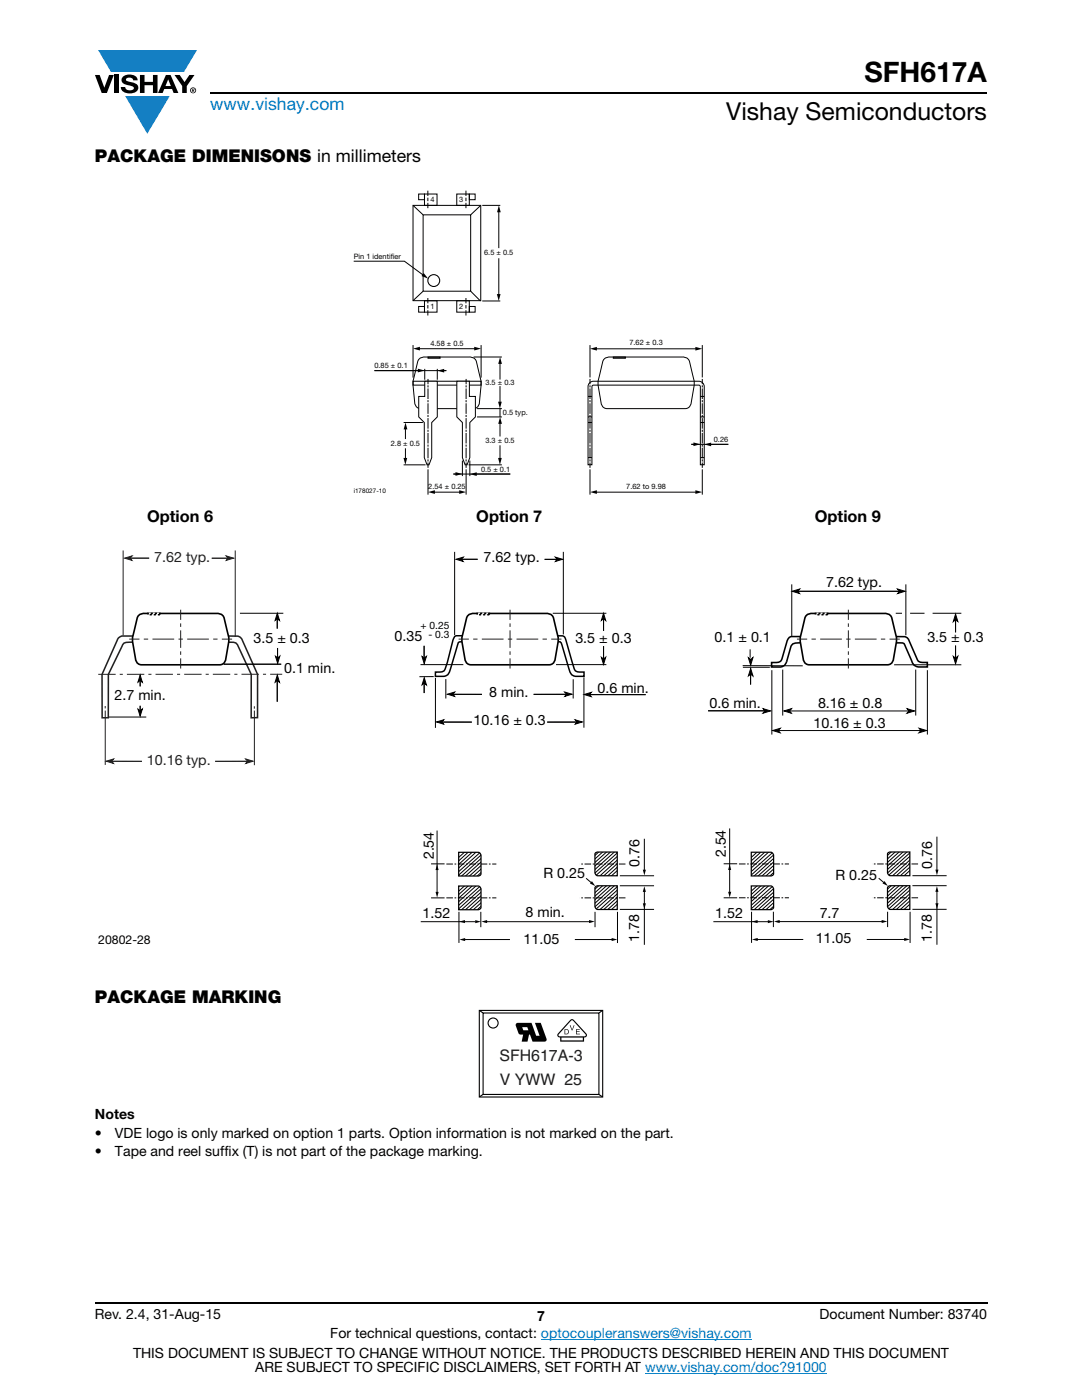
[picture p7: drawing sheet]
<svg xmlns="http://www.w3.org/2000/svg" width="216mm" height="279mm" viewBox="0 0 216 279" stroke-linecap="round" stroke-linejoin="round" font-family="sans-serif">
<g fill="#147fc3">
<path d="M19.6 10h19.7l-2.6 4.3h-1.1h-13.5z"/>
<path d="M25 19.2h8.9l-4.5 7.5z"/>
</g>
<g fill="#000">
<path d="M18.9 15h1l.9 2.5 1-2.5h.9l-1.4 3.6h-1zM22.9 15h.9v3.6h-.9zM24.6 15.3a2.1 2.1 0 0 1 2.8 .3l.1 .4h-.9a.79 .79 0 0 0-.7-.5 .79 .79 0 0 0-.8 .4l.3 .3 1 .2a1.08 1.08 0 0 1 1.2 1 1.08 1.08 0 0 1-1.1 1.2 1.73 1.73 0 0 1-2.4-1.2h.9a.96 .96 0 0 0 .8 .6 .96 .96 0 0 0 .9-.4 1.31 1.31 0 0 0-1.2-.6 1.03 1.03 0 0 1-1.1-.6 1.03 1.03 0 0 1 .2-1.1zM27.9 15h.9v1.3h1.7v-1.3h.9v3.6h-.9v-1.6h-1.7v1.6h-.9zM34.8 15h1.1l.9 1.4 1-1.4h1l-1.5 2.2v1.4h-.9v-1.4z"/>
<path d="M33.6 15.9l.5 1.3h-1.1zM33.1 15l-1.6 3.6h1l.3-.8h1.5l.3 .8h1l-1.6-3.6z"/>
<path d="M38.4 17.8h.2v.2h-.2zM38.3 17.7v.7h.1v-.3l.4 .3-.2-.3 .2-.2-.1-.2z"/>
<path d="M38.1 18a.46 .46 0 0 1 .9 0 .46 .46 0 0 1-.9 0zM37.9 18a.6 .6 0 0 0 1.2 0 .6 .6 0 0 0-1.2 0z"/>
</g>
<path d="M42 18.6h155M18.9 260h178.1" fill="none" stroke="#000" stroke-width=".36"/>
<path d="M107.9 267.3h42.1M128.7 274h36.3" fill="none" stroke="#007ec4" stroke-width=".2"/>
<path d="M70.6 38.1h74.7v60.6h-74.7z" fill="#fff"/>
<g fill="none" stroke="#000" stroke-width=".2">
<path d="M83.5 38.7h1.2v1.2h-1.2zM84.7 38.7h2.5v2.3h-2.5zM85.4 38.1v1M91.1 38.7h2.5v2.3h-2.5zM93 38.1v1M93.6 38.7h1.2v1.2h-1.2zM70.6 52.1h10.1l3.8 2.9M82.4 41h13.5v19h-13.5zM82.4 41l2 1.9M84.4 42.9h9.5v15.2h-9.5zM84.4 58.1l-2 1.9M85.4 40.5v1"/>
<path d="M85.4 59.5v1M93 40.5v1M93 59.5v1M93.9 58.1l2 2M95.9 41l-2 1.9M96.2 41h3.6M99.5 42.1v7.4M99.5 51.5v7.4M82.4 76.1h13.6v.8h-13.6zM83.5 61.2h1.2v1.1h-1.2zM83.6 71.7l.3-.3 .7-.1h9.2a1.45 1.45 0 0 1 1.4 1.6l.8 3.2-.4 4.5a1.18 1.18 0 0 1-1.1 1h-10.6a1.19 1.19 0 0 1-1.1-1.1l-.4-4.4zM84.7 60h2.5v2.3h-2.5z"/>
<path d="M85.4 61.9v1.1M91.1 60h2.5v2.3h-2.5zM93 61.9v1.1M93.6 61.2h1.2v1.1h-1.2zM96.2 60.1h3.6M117.5 76.5l.6-.4h.3h21a1.08 1.08 0 0 1 1.1 1.1v15.6h-.8v-15.6l-.3-.3h-21.1l-.2 .3v15.6h-.8v-15.6zM117.7 68.9v6.4M117.7 75.6v1.1M118.9 69.6h20.1M120.5 71.7l.3-.3 .7-.1h14.9a1.45 1.45 0 0 1 1.4 1.6l.7 3.2v.8l-.6 3.7a1.18 1.18 0 0 1-1.1 1h-15.7a1.19 1.19 0 0 1-1.1-1.1l-.7-3.6v-.8zM122.4 71.2h2.4v.3h-2.4zM140.1 75.6v1.1"/>
<path d="M140.1 68.9v6.4M117.7 92.3v1.1M117.7 93.7v5M118.9 98.2h20.1M137.9 88.7h.7M140.1 93.7v5M140.1 92.3v1.1M145.3 88.7h-5.6"/>
</g>
<path d="M85.4 39.5v.8M93 39.5v.8M85.4 61.6v-.9M93 61.6v-.9" fill="none" stroke="#000" stroke-width=".2" stroke-dasharray=".7 .3" stroke-linecap="butt"/>
<g fill="none" stroke="#000" stroke-width=".21">
<path d="M117.3 79.1h.8M139.7 79.1h.8M117.3 83.2h.8M117.3 84.3h.8M117.3 91.3h.8M139.7 83.2h.8M139.7 84.3h.8M139.7 91.3h.8"/>
<circle cx="86.6" cy="56" r="1.18"/>
</g>
<path d="M84.6 54.5l.8 1.1-1.3-.5zM99.5 41l.4 1.4h-.7zM99.1 58.7h.8l-.4 1.4zM117.7 69.6l1.4-.4v.8zM138.8 69.2l1.3 .4-1.3 .4zM117.7 98.2l1.4-.4v.8zM137.9 88.7h1.8zM138.4 88.3l1.3 .4-1.3 .3zM138.8 97.8l1.3 .4-1.3 .4zM140.5 88.7l1.4-.4v.8z" fill="#000"/>
<path d="M117.7 76.9v.5M140.1 76.9v.5" fill="none" stroke="#000" stroke-width=".2" stroke-dasharray=".4 .2" stroke-linecap="butt"/>
<path d="M117.7 77.5v14.7M140.1 77.5v14.7" fill="none" stroke="#000" stroke-width=".2" stroke-dasharray="2.1 .2 .4 .2" stroke-linecap="butt"/>
<path d="M84.8 76.1h2.5v7.1l-1.2 1.1v7l-.5 1.5h-.4l-.5-1.5v-7l-1.1-1.1v-4.1h1.2z" fill="#fff"/>
<path d="M84.8 76.1h2.5v7.1l-1.2 1.1v7l-.5 1.5h-.4l-.5-1.5v-7l-1.1-1.1v-4.1h1.2z" fill="none" stroke="#000" stroke-width=".2"/>
<path d="M91.2 76.1h2.5v3h1.2v4.1l-1.2 1.1v7l-.5 1.5h-.4l-.5-1.5v-7l-1.1-1.1z" fill="#fff"/>
<g fill="none" stroke="#000" stroke-width=".2">
<path d="M74.7 74h12.6M82.4 68.9v6.5M83.5 69.6h11.4M84.8 73.6v2.2M85.4 71.2h2.4v.3h-2.4zM85.4 75.6v1.1M87.3 73.6v2.2M88.4 74h.7M91.2 76.1h2.5v3h1.2v4.1l-1.2 1.1v7l-.5 1.5h-.4l-.5-1.5v-7l-1.1-1.1zM93 75.6v1.1M94.5 71.2h5.6M96 68.9v6.5"/>
<path d="M99.8 72.4v3.3M99.8 77.1v3.3M80.5 84.3h3.9M80.5 92.8h4.4M80.9 85.4v2.2M80.9 89.5v2.1M85.4 92.3v1.1M85.4 93.7v5M86.5 98.2h5.4M90.5 94.6h.6M92.3 91.9v3.1M92.3 94.6h1.5"/>
<path d="M93 92.3v1.1M93 93.7v5M93.5 92.8h6.6M93.7 94.6h8.1M93.8 91.9v3.1M95.2 81.6h4.9M95.2 83.2h4.9M99.8 84.3v2.8M99.8 88.9v2.7M99.8 81.6v1.6"/>
</g>
<path d="M85.4 76.9v.5M93 76.9v.5" fill="none" stroke="#000" stroke-width=".2" stroke-dasharray=".4 .2" stroke-linecap="butt"/>
<path d="M85.4 77.5v14.7M93 77.5v14.7" fill="none" stroke="#000" stroke-width=".2" stroke-dasharray="2.1 .2 .4 .2" stroke-linecap="butt"/>
<g fill="#000">
<path d="M83.4 73.6l1.4 .4-1.4 .3zM82.4 69.6l1.4-.4v.7zM87.3 74l1.3-.4v.7zM87.3 74h1.8zM94.6 69.2l1.4 .4-1.4 .3zM99.8 71.2l.4 1.4h-.8zM80.9 84.3l.4 1.4h-.8zM80.5 91.4h.8l-.4 1.4zM85.4 98.2l1.4-.4v.8zM90.5 94.6h1.8zM90.9 94.2l1.4 .4-1.4 .4zM91.6 97.8l1.4 .4-1.4 .4z"/>
<path d="M93.7 94.6l1.4-.3v.7zM99.8 83.2l.4 1.4h-.8zM99.4 91.4h.7l-.3 1.4zM99.4 80.2h.7l-.3 1.3z"/>
</g>
<path d="M19.6 101.4h176.7v87.6h-176.7z" fill="#fff"/>
<g fill="none" stroke="#000" stroke-width=".2">
<path d="M86 179.2h2.7M86 172.4h2.7M87.2 165.8v12.6M92.7 176.8l-1.2 1.1M92.7 170l-1.2 1.2M93.5 170l-2 1.9M93.5 176.8l-2 1.8M94.3 170l-2.8 2.6M94.3 176.8l-2.8 2.5M95 170l-3.5 3.3M95 176.8l-3.5 3.2M95.9 170l-4.4 4"/>
<path d="M95.9 176.8l-4.4 3.9M96 179.4l-2.4 2.2M96 178.7l-3.2 2.9M96 178l-4 3.6M96 177.3l-4.5 4.1M96 174.1l-.8 .8M96 173.4l-1.6 1.5M96 172.7l-2.4 2.2M96 172l-3.2 2.9M96 171.3l-4 3.6M96 170.6l-4.5 4.1M117 175.3l1.1 .9"/>
<path d="M119.5 170l-.8 .8M119.5 176.7l-.8 .8M120.3 170l-1.6 1.5M120.3 176.7l-1.6 1.5M121.1 170l-2.4 2.2M121.1 176.7l-2.4 2.2M121.9 170l-3.2 2.9M121.9 176.7l-3.2 2.9M122.6 170l-3.9 3.6M122.6 176.7l-3.9 3.6M123.2 177.6l-4.4 4M123.2 178.3l-3.5 3.3"/>
<path d="M123.2 179l-2.8 2.6M123.2 179.8l-2 1.8M123.2 176.9l-4.5 4.1M123.2 173.7l-1.2 1.1M123.2 170.9l-4.4 3.9M123.2 171.6l-3.5 3.2M123.2 172.3l-2.8 2.5M123.2 173l-2 1.8M123.2 170.2l-4.5 4.1M123.7 176.8h6.8M123.7 174.8h6.8M128.6 167.4v6.3"/>
<path d="M128.6 177.6v11M91.6 182v6.2M92.4 187.5h30M95.9 182v3M96 180.8l-.8 .8M96 180.1l-1.6 1.5M96.6 183.9h21.4M118.7 182v3M123.2 182v6.2M123.2 180.4l-1.2 1.2M123.7 181.5h6.8"/>
</g>
<path d="M91.5 176.8l4.2 .1 .3 .5v3.7l-.2 .3-.3 .2h-4zM91.5 170.1l4.2 .1 .3 .5v3.7l-.2 .3-.3 .1h-4zM118.8 170.2l.4-.2h4v4.8l-4.2-.1-.3-.5v-3.7zM118.9 176.9l.3-.1h4v4.7l-4.2-.1-.3-.5v-3.7z" fill="none" stroke="#000" stroke-width=".24"/>
<path d="M89.1 179.2h9.9M89.1 172.4h9.9M124.8 172.4h-9.2M124.8 179.2h-9.2" fill="none" stroke="#000" stroke-width=".2" stroke-dasharray="1.3 .3 .3 .3" stroke-linecap="butt"/>
<path d="M86.9 178h.6l-.3 1.1zM87.2 172.5l.3 1.1h-.6zM118.1 175.9l.7 .9-1.1-.5zM128.3 173.6h.6l-.3 1.1zM128.6 176.9l.3 1.1h-.6zM91.7 187.5l1.1-.3v.6zM96 183.9l1.2-.3v.6zM117.5 183.6l1.2 .3-1.2 .3zM122 187.2l1.2 .3-1.2 .3zM128.3 180.3h.6l-.3 1.1z" fill="#000"/>
<path d="M101.8 186.9h12.9v1.4h-12.9z" fill="#fff"/>
<g fill="none" stroke="#000" stroke-width=".2">
<path d="M144.4 179.2h2.7M144.4 172.4h2.7M145.6 165.3v13.1M151.1 176.8l-1.2 1.1M151.1 170l-1.2 1.2M151.9 170l-2 1.8M151.9 176.8l-2 1.8M152.7 170l-2.8 2.6M152.7 176.8l-2.8 2.5M153.4 170l-3.5 3.3M153.4 176.8l-3.5 3.2M154.3 170l-4.4 4"/>
<path d="M154.3 176.8l-4.4 3.9M154.4 179.4l-2.4 2.2M154.4 178.7l-3.2 2.9M154.4 178l-4 3.6M154.4 177.3l-4.5 4.1M154.4 174.1l-.9 .8M154.4 173.4l-1.6 1.5M154.4 172.7l-2.4 2.2M154.4 172l-3.2 2.9M154.4 171.3l-4 3.6M154.4 170.6l-4.5 4.1M175.3 175.3l1.2 .9"/>
<path d="M177.9 170l-.9 .7M177.9 176.7l-.9 .8M178.7 170l-1.7 1.5M178.7 176.7l-1.7 1.5M179.5 170l-2.5 2.2M179.5 176.7l-2.5 2.2M180.2 170l-3.2 2.9M180.3 176.7l-3.3 2.9M181 170l-4 3.6M181 176.7l-4 3.6M181.6 177.6l-4.4 4M181.6 178.3l-3.5 3.3"/>
<path d="M181.6 179l-2.8 2.6M181.6 179.7l-2 1.9M181.6 176.9l-4.6 4.1M181.6 173.7l-1.3 1.1M181.6 170.9l-4.4 3.9M181.6 171.6l-3.5 3.2M181.6 172.3l-2.8 2.5M181.6 173l-2 1.8M181.6 170.2l-4.6 4.1M182.1 176.8h6.8M182.1 174.8h6.8M187 167v6.7"/>
<path d="M187 177.6v10.9M150 182v6.2M150.7 187.5h30.1M154.3 182v3M154.4 180.8l-.9 .8M154.4 180.1l-1.6 1.5M155 183.9h21.4M177.1 182v3M181.6 182v6.2M181.6 180.4l-1.3 1.2M182.1 181.5h6.8"/>
</g>
<path d="M149.9 176.8l4.2 .1 .3 .5v3.7l-.2 .3-.4 .1h-3.9zM149.9 170.1l4.2 .1 .3 .5v3.7l-.2 .3-.4 .1h-3.9zM177.2 170.2l.4-.2h3.9v4.8l-4.1-.1-.3-.5v-3.7zM177.2 176.9l.4-.1h3.9v4.7l-4.1-.1-.3-.5v-3.7z" fill="none" stroke="#000" stroke-width=".24"/>
<path d="M147.5 179.2h9.9M147.5 172.4h9.9M183.2 172.4h-9.2M183.2 179.2h-9.2" fill="none" stroke="#000" stroke-width=".2" stroke-dasharray="1.3 .3 .3 .3" stroke-linecap="butt"/>
<path d="M145.3 178h.6l-.3 1.1zM145.6 172.5l.3 1.1h-.6zM176.5 175.8l.7 1-1.1-.5zM186.6 173.6h.7l-.3 1.1zM187 176.8l.3 1.2h-.7zM150 187.5l1.2-.3v.6zM154.4 183.9l1.2-.3v.6zM175.9 183.6l1.2 .3-1.2 .3zM180.4 187.2l1.2 .3-1.2 .3zM186.7 180.3h.6l-.3 1.1z" fill="#000"/>
<path d="M160.3 186.9h12.7v1.4h-12.7z" fill="#fff"/>
<path d="M91.6 183.9l1.2-.3v.6zM94.8 183.6l1.2 .3-1.2 .3zM150 183.9l1.2-.3v.6zM153.2 183.6l1.2 .3-1.2 .3z" fill="#000"/>
<path d="M84 183.9h10.9M142.3 183.9h11" fill="none" stroke="#000" stroke-width=".2"/>
<path d="M23.7 127.2l.6-.3 23.2 .1a1.22 1.22 0 0 1 .9 .8l3 6.8v8.6h-1.3v-8.6l-2.6-5.6a1.19 1.19 0 0 0-1.5-.8h-19.6a1.64 1.64 0 0 0-2 .7l-2.8 5.7v8.6l-1.2 .1v-8.7z" fill="#fff"/>
<path d="M23.7 127.2l.6-.3 23.2 .1a1.22 1.22 0 0 1 .9 .8l3 6.8v8.6h-1.3v-8.6l-2.6-5.6a1.19 1.19 0 0 0-1.5-.8h-19.6a1.64 1.64 0 0 0-2 .7l-2.8 5.7v8.6l-1.2 .1v-8.7z" fill="none" stroke="#231f20" stroke-width=".31"/>
<path d="M21 141.8v10.9M49.7 151.9h-6.8M50.8 141.8v10.9" fill="none" stroke="#231f20" stroke-width=".2"/>
<path d="M49 151.5l1.5 .4-1.5 .5 .4-.5z" fill="#231f20"/>
<path d="M22 151.9h6.3M49 151.5l1.5 .4-1.4 .5 .3-.5z" fill="none" stroke="#231f20" stroke-width=".2"/>
<path d="M21.2 151.9l1.5-.4-.4 .4 .3 .5z" fill="#231f20"/>
<path d="M21 140.9v.5M21.2 151.9l1.5-.4-.4 .4 .3 .5zM50.8 141v.4" fill="none" stroke="#231f20" stroke-width=".2"/>
<path d="M45.1 110.9l1.5 .5-1.4 .4 .3-.4z" fill="#231f20"/>
<path d="M24.6 109.9v16.9M45.1 110.9l1.5 .5-1.4 .4 .3-.4z" fill="none" stroke="#231f20" stroke-width=".2"/>
<path d="M24.9 111.4l1.5-.5-.4 .5 .3 .4z" fill="#231f20"/>
<path d="M24.9 111.4l1.5-.5-.4 .5 .3 .4zM29.8 111.4h-4M45.7 111.4h-3.4M46.9 109.9v17.2" fill="none" stroke="#231f20" stroke-width=".2"/>
<path d="M19.6 134.6h36.7" fill="none" stroke="#231f20" stroke-width=".2" stroke-dasharray="3.5 .8 .6 .8" stroke-linecap="butt"/>
<g fill="none" stroke="#000" stroke-width=".2">
<path d="M28 135.4v1.6M28 134.7l.4 1.5-.4-.4-.5 .3zM44.6 132.6h11.5M47.9 122.4h8.6M55 131l.4 .3 .4-.4-.4 1.5zM55.3 123.1v2.4M55.3 135.2v4.8M55.3 122.4l.5 1.4-.5-.3-.4 .3zM55.3 134.7l.5 1.5-.5-.4-.4 .3zM55.4 129.3v2.4M21.8 143.1h7.4M27.5 141.5l.5 .4 .4-.4-.4 1.4z"/>
<path d="M28 140.9v1.1"/>
</g>
<path d="M28 135.4v1.6zM28 134.7l.4 1.5-.4-.4-.5 .3zM55.3 122.4l.5 1.4-.5-.3-.4 .3zM55.3 134.7l.5 1.5-.5-.4-.4 .3zM55 131l.4 .3 .4-.4-.4 1.5zM28 140.9v1.1zM27.5 141.5l.5 .4 .4-.4-.4 1.4z" fill="#000"/>
<path d="M27.6 122.9l.3-.3 .7-.2h14.9a1.44 1.44 0 0 1 1.4 1.7l.8 3.1v.8l-.7 3.7a1.18 1.18 0 0 1-1.1 1h-15.7a1.19 1.19 0 0 1-1.1-1.1l-.7-3.6v-.8z" fill="#fff"/>
<path d="M27.6 122.9l.3-.3 .7-.2h14.9a1.44 1.44 0 0 1 1.4 1.7l.8 3.1v.8l-.7 3.7a1.18 1.18 0 0 1-1.1 1h-15.7a1.19 1.19 0 0 1-1.1-1.1l-.7-3.6v-.8z" fill="none" stroke="#000" stroke-width=".33"/>
<path d="M29.5 122.4h2.4v.3h-2.4z" fill="#fff"/>
<path d="M29.5 122.4h2.4v.3h-2.4z" fill="none" stroke="#000" stroke-width=".33" stroke-dasharray=".4 .4" stroke-linecap="butt"/>
<path d="M25.8 127.5h2M36 121.7v2M36 131.4v2M44.3 127.6h2" fill="none" stroke="#231f20" stroke-width=".2"/>
<path d="M36 124.4v1.1" fill="none" stroke="#231f20" stroke-width=".2" stroke-dasharray=".7 .7" stroke-linecap="butt"/>
<path d="M36 125.8v5.2" fill="none" stroke="#231f20" stroke-width=".2" stroke-dasharray="3.5 .7 .7 .7" stroke-linecap="butt"/>
<path d="M43.4 127.5h-1.3" fill="none" stroke="#231f20" stroke-width=".2" stroke-dasharray=".9 .9" stroke-linecap="butt"/>
<path d="M41.7 127.5h-13.4" fill="none" stroke="#231f20" stroke-width=".2" stroke-dasharray="4.3 .9 .9 .9" stroke-linecap="butt"/>
<path d="M90.7 110.1v16.7M91 111.6l1.4-.4-.3 .4 .3 .4zM95.3 111.6h-3.4M110.8 111.2l1.4 .4-1.4 .4 .4-.4zM111.1 111.6h-2.4M89.3 138.5l1.4-.4-.3 .4 .3 .5zM90.1 138.6h6.1M112.7 138.1l1.4 .4-1.4 .5 .4-.5zM113.3 138.6h-6.8M114.4 135.6v3.8" fill="none" stroke="#000" stroke-width=".2"/>
<path d="M91 111.6l1.4-.4-.3 .4 .3 .4zM110.8 111.2l1.4 .4-1.4 .4 .4-.4zM89.3 138.5l1.4-.4-.3 .4 .3 .5zM112.7 138.1l1.4 .4-1.4 .5 .4-.5z" fill="#000"/>
<path d="M90.8 127l.2-.1h21.3a.91 .91 0 0 1 .6 .8l1.7 5.7a.94 .94 0 0 0 1 .7h.9v.9h-1.7a1.61 1.61 0 0 1-1.3-1.5l-1.3-4.6-.4-.8h-19.8h-.4l-.2 .4-1.7 5.6a1.21 1.21 0 0 1-1.1 .9h-1.7v-.9a1.56 1.56 0 0 0 2-.7l1.5-5.7z" fill="#fff"/>
<path d="M90.8 127l.2-.1h21.3a.92 .92 0 0 1 .6 .8l1.7 5.7a.94 .94 0 0 0 1 .7h.9v.9h-1.7a1.61 1.61 0 0 1-1.3-1.5l-1.3-4.6-.4-.8h-19.8h-.4l-.2 .4-1.7 5.6a1.21 1.21 0 0 1-1.1 .9h-1.7v-.9a1.56 1.56 0 0 0 2-.7l1.5-5.7z" fill="none" stroke="#000" stroke-width=".3"/>
<g fill="none" stroke="#000" stroke-width=".2">
<path d="M112.4 110.1v16.5M83.9 132.6h8.5M84.2 131l.4 .4 .5-.4-.5 1.4zM84.6 128.9v2.6M84.6 136v2.3M84.7 135.3l.4 1.4-.4-.4-.5 .4zM86.5 135l-2.8 .1M86.9 135.3v10M89 135.5v3.9M110.3 122.4h10.7M116.5 135.2v10M116.6 138.6l1.4-.4-.4 .4 .4 .4z"/>
<path d="M117.3 138.6h11.5M120 131.2l.4 .3 .5-.4-.5 1.5zM120.4 122.4l.5 1.4-.5-.3-.4 .3zM120.4 123.1v2.8M120.4 129v2.7M87.1 144.1l1.4-.4-.3 .4 .3 .4zM87.9 144.1h6.2M114.8 143.7l1.4 .4-1.4 .4 .3-.4zM115.4 144.1h-6.2"/>
</g>
<path d="M84.2 131l.4 .4 .5-.4-.5 1.4zM84.7 135.3l.4 1.4-.4-.4-.5 .4zM116.6 138.6l1.4-.4-.4 .4 .4 .4zM120 131.2l.4 .3 .5-.3-.5 1.4zM120.4 122.4l.5 1.4-.5-.3-.4 .3zM87.1 144.1l1.4-.4-.3 .4 .3 .4zM114.8 143.7l1.4 .4-1.4 .4 .3-.4z" fill="#000"/>
<path d="M93.3 122.9l.4-.3 .6-.2h14.9a1.44 1.44 0 0 1 1.4 1.7l.8 3.1v.8l-.7 3.7a1.18 1.18 0 0 1-1.1 1h-15.7a1.19 1.19 0 0 1-1.1-1.1l-.6-3.6v-.8z" fill="#fff"/>
<path d="M93.3 122.9l.4-.3 .6-.2h14.9a1.44 1.44 0 0 1 1.4 1.7l.8 3.1v.8l-.7 3.7a1.18 1.18 0 0 1-1.1 1h-15.7a1.19 1.19 0 0 1-1.1-1.1l-.6-3.6v-.8z" fill="none" stroke="#000" stroke-width=".33"/>
<path d="M95.2 122.4h2.4v.3h-2.4z" fill="#fff"/>
<path d="M95.2 122.4h2.4v.3h-2.4z" fill="none" stroke="#000" stroke-width=".33" stroke-dasharray=".4 .4" stroke-linecap="butt"/>
<path d="M91.5 127.5h2.1M101.8 121.7v2M101.8 131.4v2M110 127.6h2" fill="none" stroke="#231f20" stroke-width=".2"/>
<path d="M101.8 124.4v1.1" fill="none" stroke="#231f20" stroke-width=".2" stroke-dasharray=".7 .7" stroke-linecap="butt"/>
<path d="M101.8 125.8v5.2" fill="none" stroke="#231f20" stroke-width=".2" stroke-dasharray="3.5 .7 .7 .7" stroke-linecap="butt"/>
<path d="M109.1 127.5h-1.3" fill="none" stroke="#231f20" stroke-width=".2" stroke-dasharray=".9 .9" stroke-linecap="butt"/>
<path d="M107.4 127.5h-13.4" fill="none" stroke="#231f20" stroke-width=".2" stroke-dasharray="4.3 .9 .9 .9" stroke-linecap="butt"/>
<path d="M158 116.6v10.3M158.1 118l1.5-.4-.4 .4 .3 .5zM159 118h20.8M179.1 117.6l1.5 .4-1.5 .5 .4-.5zM111 132.6h10" fill="none" stroke="#000" stroke-width=".2"/>
<path d="M158.1 118l1.5-.4-.4 .4 .3 .5zM179.1 117.6l1.5 .4-1.5 .5 .4-.5z" fill="#000"/>
<path d="M157.4 127.3l.5-.3 22.7 .1a1.14 1.14 0 0 1 .8 .8l1.6 3.6a.99 .99 0 0 0 1.1 .7h.9v.9h-1.8a1.77 1.77 0 0 1-1.4-1.5l-1.1-2.5a.78 .78 0 0 0-1-.8h-19.7a1.88 1.88 0 0 0-2.2 .8l-.8 2.8a1.49 1.49 0 0 1-1.2 1.2h-1.8v-.9a1.64 1.64 0 0 0 2-.7l1.1-3.6z" fill="#fff"/>
<path d="M157.8 129.1a1.2 1.2 0 0 1 1.4-.8h20.5a.78 .78 0 0 1 1 .8l1.2 2.8a1.5 1.5 0 0 0 1.3 1.2h1.8v-.9a1.64 1.64 0 0 1-2-.7l-1.6-3.6a1.14 1.14 0 0 0-.8-.8l-22.7-.1a1.11 1.11 0 0 0-.8 .9l-1.1 3.6a.98 .98 0 0 1-1.1 .7h-.9v.9h1.8a1.4 1.4 0 0 0 1.2-1.2" fill="none" stroke="#000" stroke-width=".31"/>
<g fill="none" stroke="#000" stroke-width=".2">
<path d="M180.8 116.6v10.2M148.2 132.8l12 .1M149.3 131.3l.5 .3 .4-.4-.4 1.5zM149.7 129.6v1.7M149.8 134.1v2.5M149.8 133.4l.4 1.5-.4-.4-.5 .4zM153.6 133.2h-5.4M154 133.7v12.9M156.2 133.6v9.2M180 122.4h-1.3M182.7 133.6v9.2M184.5 122.4h-2.9"/>
<path d="M190.2 131l.5 .3 .4-.3-.4 1.5zM190.7 128.8v3.3M191.8 132.7h-13.4M191.8 122.4h-5.7M141.3 141.9h11.6M152.3 141.4l1.5 .5-1.6 .4 .4-.4z"/>
</g>
<path d="M149.3 131.3l.5 .3 .4-.4-.4 1.5zM149.8 133.4l.4 1.5-.4-.4-.5 .4zM190.2 131l.5 .3 .4-.3-.4 1.5zM152.3 141.4l1.5 .5-1.6 .4 .4-.4z" fill="#000"/>
<path d="M157.8 129l-.8 3z" fill="#fff"/>
<path d="M157.8 129l-.8 3" fill="none" stroke="#000" stroke-width=".31"/>
<path d="M160.8 122.9l.4-.3 .6-.2h14.9a1.44 1.44 0 0 1 1.4 1.7l.8 3.1v.8l-.7 3.7a1.18 1.18 0 0 1-1.1 1h-15.7a1.19 1.19 0 0 1-1.1-1.1l-.6-3.6v-.8z" fill="#fff"/>
<path d="M160.8 122.9l.4-.3 .6-.2h14.9a1.44 1.44 0 0 1 1.4 1.7l.8 3.1v.8l-.7 3.7a1.18 1.18 0 0 1-1.1 1h-15.7a1.19 1.19 0 0 1-1.1-1.1l-.6-3.6v-.8z" fill="none" stroke="#000" stroke-width=".33"/>
<path d="M162.7 122.4h2.4v.3h-2.4z" fill="#fff"/>
<path d="M162.7 122.4h2.4v.3h-2.4z" fill="none" stroke="#000" stroke-width=".33" stroke-dasharray=".4 .4" stroke-linecap="butt"/>
<path d="M159 127.5h2.1M169.3 121.7v2M169.3 131.4v2M177.5 127.6h2" fill="none" stroke="#231f20" stroke-width=".2"/>
<path d="M169.3 124.4v1.1" fill="none" stroke="#231f20" stroke-width=".2" stroke-dasharray=".7 .7" stroke-linecap="butt"/>
<path d="M169.3 125.8v5.2" fill="none" stroke="#231f20" stroke-width=".2" stroke-dasharray="3.5 .7 .7 .7" stroke-linecap="butt"/>
<path d="M176.6 127.5h-1.3" fill="none" stroke="#231f20" stroke-width=".2" stroke-dasharray=".9 .9" stroke-linecap="butt"/>
<path d="M174.9 127.5h-13.4" fill="none" stroke="#231f20" stroke-width=".2" stroke-dasharray="4.3 .9 .9 .9" stroke-linecap="butt"/>
<path d="M185 133.8v12.8M190.7 122.6l.4 1.4-.4-.3-.5 .4zM190.7 122.9v3.3M154.2 145.8l1.5-.5-.4 .5 .4 .4zM154.9 145.8h28.9M156.4 141.9l1.5-.5-.4 .5 .4 .4zM157.4 141.9h23.9M181 141.4l1.5 .5-1.5 .4 .4-.4zM183.4 145.3l1.5 .5-1.5 .4 .4-.4z" fill="none" stroke="#000" stroke-width=".2"/>
<path d="M190.7 122.6l.4 1.4-.4-.3-.5 .4zM154.2 145.8l1.5-.5-.4 .5 .4 .4zM156.4 141.9l1.5-.5-.4 .5 .4 .4zM181 141.4l1.5 .5-1.5 .4 .4-.4zM183.4 145.3l1.5 .5-1.5 .4 .4-.4z" fill="#000"/>
<path d="M95.5 201.5h24.9v17.5h-24.9z" fill="#fff"/>
<g fill="none" stroke="#000" stroke-width=".22">
<path d="M95.6 201.6l.8 .6M95.6 201.7h24.7v17.2h-24.7zM96.4 202.2h23.1v16.2h-23.1zM96.4 218.4l-.7 .5M119.5 218.4l.7 .5M120.2 201.7l-.7 .5"/>
<circle cx="98.4" cy="204.2" r="1"/>
</g>
<g fill="#000">
<path d="M113.7 204.6h.1l.4 .9 .3-.9h.1l-.4 1h-.1zM114.9 205.4h.8v.1h-.6v.3h.6v.2h-.6v.3h.6v.1h-.8z"/>
<path d="M104.2 205h1l.2 .6h-1zM103 204.3l-.1 .4 .6 1.5 .2 .2 .7 .1-.3 1.4h1.2l.3-1.4h.2l.5 1.4h2.4a.42 .42 0 0 0 .4-.6l-1.2-3.2h-1.2l1 2.6h-.7l-.9-2.6h-2.8z"/>
<path d="M112.8 205.5v.8a.42 .42 0 0 0 .6-.4 .42 .42 0 0 0-.6-.4zM112.6 205.4h.4a.52 .52 0 0 1 .5 .5 .52 .52 0 0 1-.5 .5h-.4z"/>
<path d="M113.9 203.8l.2-.2 .3 .2 2.5 2.7-.1 .3h-5.3v-.3zM112 207.1h4.3v.5h-4.3zM113.8 203.5l-2.5 2.7a.48 .48 0 0 0 .1 .8h.4v.9h4.7v-.9h.4a.48 .48 0 0 0 0-.8l-2.4-2.7-.4-.1z"/>
</g>
<text font-size="5.6" x="172.5" y="16.4">SFH617A</text>
<text font-size="4.9" x="144.9" y="24">Vishay Semiconductors</text>
<text font-size="3.5" fill="#007ec4" x="42" y="21.9">www.vishay.com</text>
<g font-size="3.5">
<text x="18.9" y="32.3">PACKAGE DIMENISONS in millimeters</text>
<text x="18.9" y="200.1">PACKAGE MARKING</text>
</g>
<g font-size="3.2">
<text x="29.3" y="104.2">Option 6</text>
<text x="95" y="104.1">Option 7</text>
<text x="162.6" y="104.2">Option 9</text>
</g>
<g font-size="3.2" fill="#211e1e">
<text x="99.7" y="211.8">SFH617A-3</text>
<text x="99.7" y="216.5">V YWW 25</text>
</g>
<g font-size="2.9">
<text x="86.6" y="171.5" transform="rotate(-90 86.6 171.5)">2.54</text>
<text x="127.6" y="173" transform="rotate(-90 127.6 173)">0.76</text>
<text x="144.9" y="171.1" transform="rotate(-90 144.9 171.1)">2.54</text>
<text x="186" y="173.5" transform="rotate(-90 186 173.5)">0.76</text>
<text x="127.5" y="188" transform="rotate(-90 127.5 188)">1.78</text>
<text x="185.9" y="188" transform="rotate(-90 185.9 188)">1.78</text>
</g>
<g font-size="2.8" fill="#231f20">
<text x="30.8" y="112.1">7.62 typ.</text>
<text x="29.3" y="152.8">10.16 typ.</text>
</g>
<g font-size="2.8">
<text x="96.5" y="112.2">7.62 typ.</text>
<text x="164.8" y="117.1">7.62 typ.</text>
<text x="50.6" y="128.3">3.5 ± 0.3</text>
<text x="78.7" y="128">0.35</text>
<text x="114.8" y="128.4">3.5 ± 0.3</text>
<text x="142.6" y="128.1">0.1 ± 0.1</text>
<text x="185" y="128.2">3.5 ± 0.3</text>
<text x="56.7" y="134.4">0.1 min.</text>
<text x="22.9" y="139.8">2.7 min.</text>
<text x="97.6" y="139.1">8 min.</text>
<text x="119.2" y="138.2">0.6 min.</text>
<text x="141.6" y="141.3">0.6 min.</text>
<text x="163.2" y="141.3">8.16 ± 0.8</text>
<text x="94.5" y="144.7">10.16 ± 0.3</text>
<text x="162.3" y="145.2">10.16 ± 0.3</text>
<text x="108.4" y="175.3">R 0.25</text>
<text x="166.7" y="175.6">R 0.25</text>
<text x="84.3" y="183.2">1.52</text>
<text x="104.9" y="183">8 min.</text>
<text x="142.7" y="183.2">1.52</text>
<text x="163.6" y="183.1">7.7</text>
<text x="104.5" y="188.4">11.05</text>
<text x="162.8" y="188.3">11.05</text>
<text x="18.9" y="223.3">Notes</text>
<text x="18.9" y="227.2">•</text>
<text x="22.9" y="227.2">VDE logo is only marked on option 1 parts. Option information is not marked on the part.</text>
<text x="18.9" y="230.7">•</text>
<text x="22.9" y="230.7">Tape and reel suffix (T) is not part of the package marking.</text>
<text x="18.9" y="263.3">Rev. 2.4, 31-Aug-15</text>
<text x="107.2" y="263.6">7</text>
<text x="163.6" y="263.3">Document Number: 83740</text>
<text x="65.9" y="267.1">For technical questions, contact: optocoupleranswers@vishay.com</text>
<text x="26.5" y="271">THIS DOCUMENT IS SUBJECT TO CHANGE WITHOUT NOTICE. THE PRODUCTS DESCRIBED HEREIN AND THIS DOCUMENT</text>
<text x="50.9" y="273.8">ARE SUBJECT TO SPECIFIC DISCLAIMERS, SET FORTH AT www.vishay.com/doc?91000</text>
</g>
<text font-size="2.4" x="19.6" y="188.5">20802-28</text>
<g font-size="2">
<text x="83.9" y="125.6">+ 0.25</text>
<text x="85.5" y="127.4">- 0.3</text>
</g>
<g font-size="1.5">
<text x="85.9" y="40.3">4</text>
<text x="91.6" y="40.3">3</text>
<text x="70.6" y="51.6">Pin 1 identif</text>
<text x="78" y="51.6">ier</text>
<text x="96.6" y="51">6.5 ± 0.5</text>
<text x="85.9" y="61.7">1</text>
<text x="91.6" y="61.7">2</text>
<text x="85.9" y="69.1">4.58 ± 0.5</text>
<text x="125.6" y="68.9">7.62 ± 0.3</text>
<text x="74.7" y="73.5">0.85 ± 0.1</text>
<text x="96.9" y="76.9">3.5 ± 0.3</text>
<text x="100.4" y="82.8">0.5 typ.</text>
<text x="78" y="89">2.8 ± 0.5</text>
<text x="96.9" y="88.4">3.3 ± 0.5</text>
<text x="142.4" y="88.2">0.26</text>
<text x="96" y="94.1">0.5 ± 0.1</text>
<text x="85.5" y="97.5">2.54 ± 0.25</text>
<text x="125" y="97.5">7.62 to 9.98</text>
</g>
<text font-size="1.3" x="70.6" y="98.4">i178027-10</text>
</svg>
